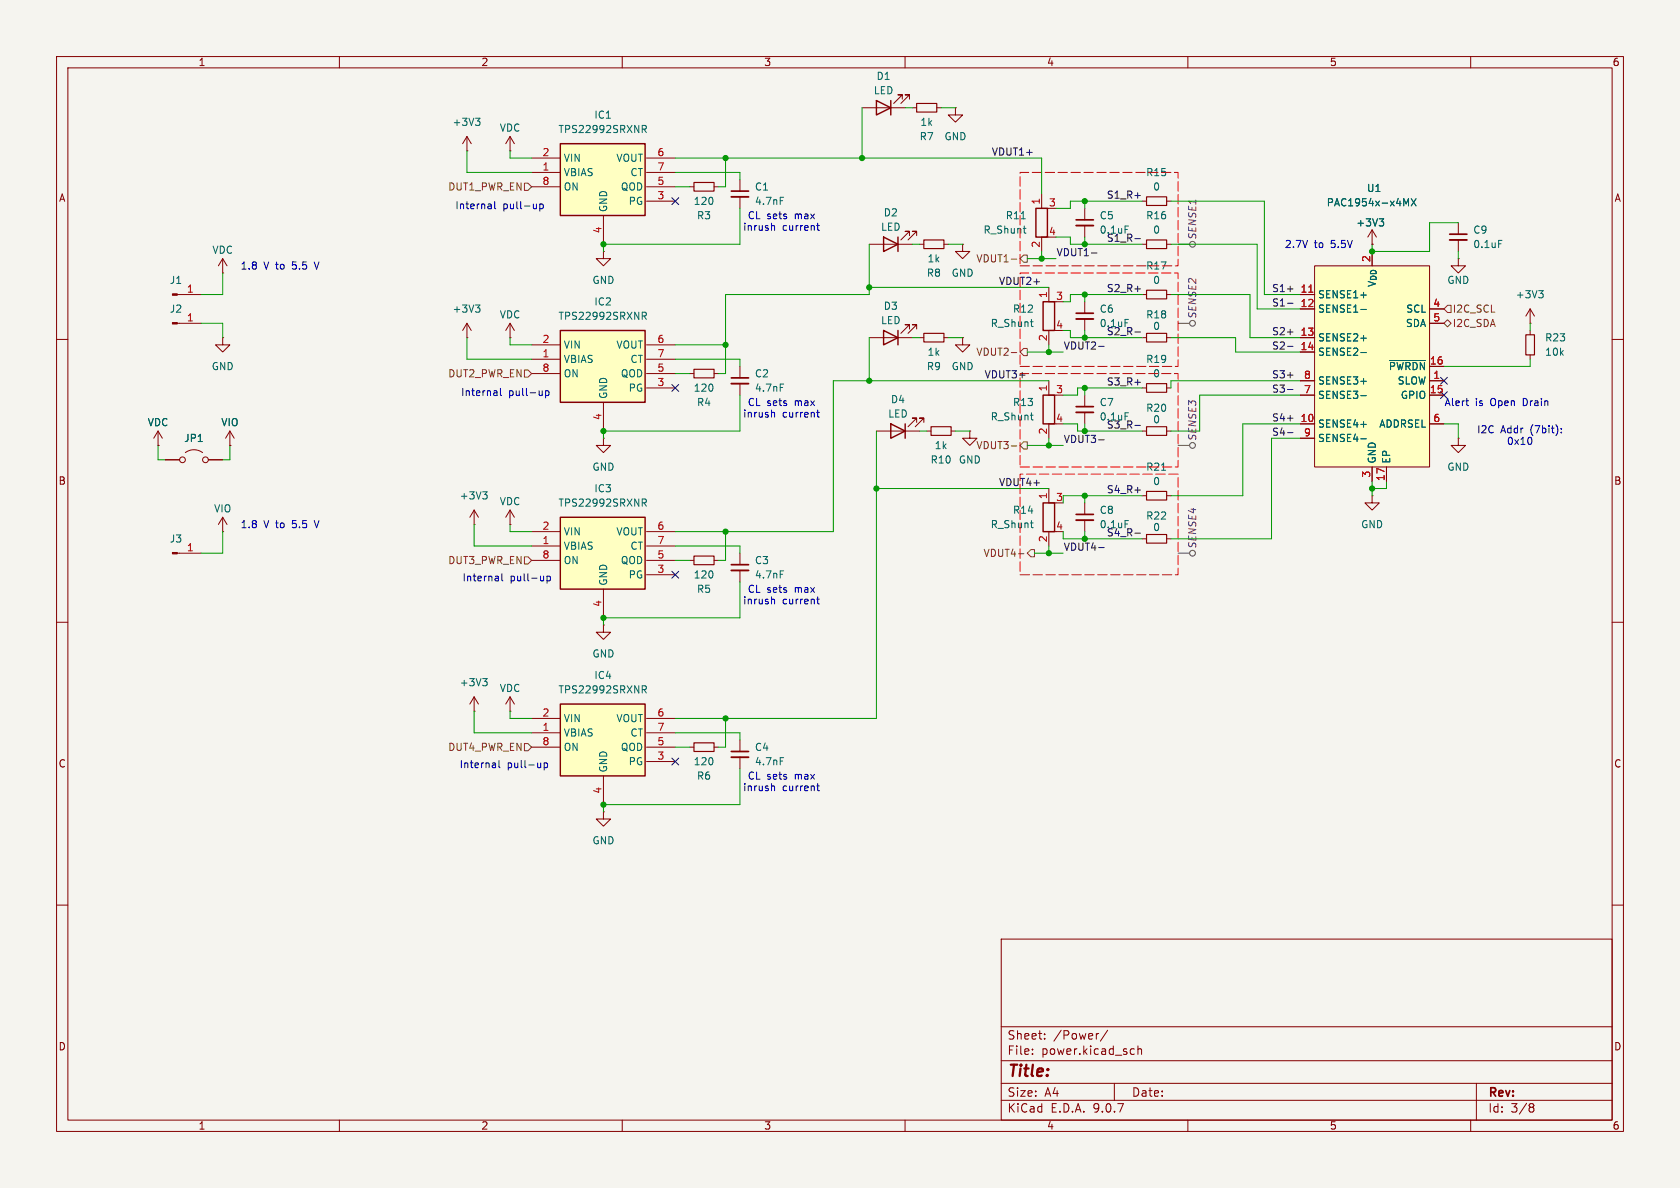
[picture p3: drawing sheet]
<svg xmlns="http://www.w3.org/2000/svg" width="297mm" height="210mm" viewBox="0 0 297 210" stroke-linecap="round" stroke-linejoin="round" font-family="sans-serif">
<path d="M0 0h297v210h-297z" fill="#f5f4ef" stroke="#f5f4ef" stroke-width=".18"/>
<g fill="none" stroke="#840000" stroke-width=".18">
<path d="M10 10h277v190h-277zM12 12h273v186h-273zM60 10v2M110 10v2M152.4 19.1h7.6M159.5 17.5v-.7h-.8h.8l-1.5 1.5M160 10v2M160.8 17.5v-.7h-.8h.8l-1.5 1.5M161.3 19.1h.8M165.6 19.1h.8M168.9 19.1v1.2h1.3l-1.3 1.3-1.3-1.3h1.3M168.9 19.1h.1"/>
<path d="M210 10v2M260 10v2M121.9 33h.8M126.2 33h.8M130.8 31.8v2M130.8 34.8v2M184.1 34.3v2.5h1.3M191.8 36.8v2.1M191.8 39.9v2M201.9 35.6h.8M206.2 35.6h.8M82.5 59.7h.1"/>
<path d="M82.5 57.2l-.7 1.2M82.5 57.2l.8 1.2M82.5 57.2v2.5M153.7 43.2h7.6M153.7 59.7h7.6M160.8 41.7v-.8h-.8h.8l-1.5 1.5M160.8 58.2v-.8h-.8h.8l-1.5 1.5M162.1 41.7v-.8h-.8h.8l-1.6 1.5M162.1 58.2v-.8h-.8h.8l-1.6 1.5M162.6 43.2h.7M162.6 59.7h.7M166.9 43.2h.7"/>
<path d="M166.9 59.7h.7M170.2 43.2v1.3h1.2l-1.2 1.2-1.3-1.2h1.3M170.2 43.2h.1M170.2 59.7v1.3h1.2l-1.2 1.2-1.3-1.2h1.3M170.2 59.7h.1M185.4 41.9h-1.3v2.6M191.8 53.3v2.1M191.8 56.4v2M201.9 43.2h.8M201.9 59.7h.8M201.9 52.1h.8M206.2 43.2h.8"/>
<path d="M206.2 59.7h.8M206.2 52.1h.8M10 60h2M40.6 78.7h.1M40.6 76.2l-.7 1.3M40.6 76.2l.8 1.3M40.6 76.2v2.5M121.9 66h.8M126.2 66h.8M130.8 64.8v2M130.8 67.8v2.1M154.9 76.2h7.7"/>
<path d="M162.1 74.7v-.8h-.8h.8l-1.6 1.5M163.3 74.7v-.8h-.7h.7l-1.5 1.5M163.8 76.2h.8M168.1 76.2h.8M171.4 76.2v1.3h1.3l-1.3 1.2-1.2-1.2h1.2M171.4 76.2h.1M201.9 76.2h.8M201.9 68.6h.8M206.2 76.2h.8M206.2 68.6h.8M285 60h2M185.4 86.4v2.5h1.3"/>
<path d="M186.7 94h-1.3v2.5M201.9 87.6h.8M201.9 95.3h.8M206.2 87.6h.8M206.2 95.3h.8M10 110h2M285 110h2M121.9 132.1h.8M126.2 132.1h.8M106.7 143.5v1.3h1.2l-1.2 1.3-1.3-1.3h1.3M106.7 143.5h.1M10 160h2"/>
<path d="M177 166h108v32h-108zM285 160h2M60 198v2M110 198v2M160 198v2M177 194.5h108M177 191.5h108M177 187.5h108M177 181.5h108M182.5 186.3v.1M182.5 185.5v.1M184.7 183.6v.1"/>
<path d="M184.7 182.8v.1M194.2 182.7l-.2 .1M195.8 182.1l-1.3 2M197 191.5v3M200.1 185.4l.4 .1M200.5 186.3l-.4 .1M201.2 185.5l.2-.1 .3 .1 .1 .9M201.2 184.9v1.5M210 198v2M260 198v2M261 191.5v6.5M270.6 195.1l.4 .1 .2 .2-.3 .3"/>
<path d="M270.6 195.7h.3M270.9 195.7l.2 .2 .1 .4-.2 .2-.4 .1"/>
</g>
<g fill="none" stroke="#840000" stroke-width=".2">
<path d="M162.1 18.3h3.5v1.5h-3.5zM122.7 32.3h3.5v1.5h-3.5zM202.7 34.8h3.5v1.5h-3.5zM163.3 42.4h3.6v1.5h-3.6zM163.3 58.9h3.6v1.6h-3.6zM202.7 58.9h3.5v1.6h-3.5zM202.7 42.4h3.5v1.5h-3.5zM202.7 51.3h3.5v1.5h-3.5zM122.7 65.3h3.5v1.5h-3.5zM164.6 75.4h3.5v1.6h-3.5zM202.7 75.4h3.5v1.6h-3.5zM202.7 67.8h3.5v1.5h-3.5z"/>
<path d="M202.7 86.9h3.5v1.5h-3.5zM202.7 94.5h3.5v1.5h-3.5zM122.7 131.3h3.5v1.5h-3.5z"/>
</g>
<path d="M129.3 33.8h3M190.2 38.9h3.1M190.2 55.4h3.1M129.3 66.8h3" fill="none" stroke="#840000" stroke-width=".3"/>
<path d="M129.3 34.8h3M190.2 39.9h3.1M190.2 56.4h3.1M129.3 67.8h3" fill="none" stroke="#840000" stroke-width=".33"/>
<path d="M137.9 34.9h.6M180.5 38.7h.8M198.9 40h.6M84.1 53.9h.7l-.4 .5M84.6 54.4l.2 .2v.3l-.2 .3M180.9 40.4h.5M181.1 41.2h.3M198.9 56.5h.6M137.9 67.9h.6M182.2 92.4h.4M182.4 93.2l.2 .1M205.3 83.1h.8" fill="none" stroke="#006464" stroke-width=".18"/>
<path d="M154.9 17.8l2.6 1.3-2.6 1.2zM157.5 17.8v2.5M183.1 36.8h2.1v5.1h-2.1zM156.2 41.9l2.5 1.3-2.5 1.3zM156.2 58.4l2.5 1.3-2.5 1.3zM158.7 41.9v2.6M158.7 58.4v2.6M157.5 74.9l2.5 1.3-2.5 1.3zM160 74.9v2.6M184.4 88.9h2v5.1h-2z" fill="none" stroke="#840000" stroke-width=".25"/>
<path d="M99.1 124.5h14.9v12.7h-14.9z" fill="#ffffc2"/>
<path d="M99.1 124.5h14.9v12.7h-14.9z" fill="none" stroke="#840000" stroke-width=".25"/>
<g fill="none" stroke="#840000" stroke-width=".18">
<path d="M106.7 110.5v1.3h1.2l-1.2 1.2-1.3-1.2h1.3M106.7 110.5h.1M83.8 125.7h.1M83.8 123.2l-.7 1.3M83.8 123.2l.8 1.3M83.8 123.2v2.5M90.2 125.7h.1M90.2 123.2l-.8 1.3M90.2 123.2l.7 1.3M90.2 123.2v2.5M94 127h5.1M94 129.5h5.1"/>
<path d="M94 132.1h5.1M106.7 137.2v5M114.3 127h5.1M114.3 129.5h5.1M114.3 132.1h5.1M114.3 134.6h5.1"/>
</g>
<path d="M85.3 120h.8l-.4 .4M85.9 120.4l.2 .3v.3l-.2 .2M113.5 121.2h.5l.3 .3-.2 .3-.6 .1M113.8 121.9l.5 .6" fill="none" stroke="#006464" stroke-width=".18"/>
<path d="M99.1 91.4h14.9v12.7h-14.9z" fill="#ffffc2"/>
<path d="M184.4 53.3h2v5.1h-2zM99.1 91.4h14.9v12.7h-14.9z" fill="none" stroke="#840000" stroke-width=".25"/>
<g fill="none" stroke="#840000" stroke-width=".18">
<path d="M82.5 26.7h.1M82.5 24.1l-.7 1.3M82.5 24.1l.8 1.3M82.5 24.1v2.6M90.2 26.7h.1M90.2 24.1v2.6M90.2 24.1l-.8 1.3M90.2 24.1l.7 1.3M31.3 57.2h4.3M31.3 52.1h4.3M39.4 48.3h.1M39.4 59.7v1.3h1.2l-1.2 1.2-1.3-1.2h1.3"/>
<path d="M39.4 59.7h.1M39.4 45.7v2.6M39.4 45.7l-.8 1.3M39.4 45.7l.7 1.3M185.4 50.8v2.5h1.3M186.7 58.4h-1.3v2.6M27.9 78.7h.1M27.9 76.2l-.7 1.3M27.9 76.2l.8 1.3M27.9 76.2v2.5M106.7 77.5v1.2h1.2l-1.2 1.3-1.3-1.3h1.3M106.7 77.5h.1"/>
<path d="M29.2 81.3h2.5M31.3 97.8h4.3M32.8 80a2.54 2.54 0 0 1 3 0M36.8 81.3h2.6M39.4 94h.1M39.4 91.4l-.8 1.3M39.4 91.4l.7 1.3M39.4 91.4v2.6M83.8 92.7h.1M83.8 90.2l-.7 1.2M83.8 90.2l.8 1.2M83.8 90.2v2.5"/>
<path d="M90.2 92.7h.1M90.2 90.2l-.8 1.2M90.2 90.2l.7 1.2M90.2 90.2v2.5M94 94h5.1M94 96.5h5.1M94 99.1h5.1M114.3 94h5.1M114.3 96.5h5.1M114.3 99.1h5.1M121.9 99.1h.8M126.2 99.1h.8"/>
<path d="M130.8 97.8v2M106.7 104.1v5.1M114.3 101.6h5.1M130.8 100.8v2.1M130.8 130.8v2M130.8 133.9v2"/>
<circle cx="32.3" cy="81.3" r=".51"/>
<circle cx="36.3" cy="81.3" r=".51"/>
</g>
<path d="M84.1 20.9h.7l-.4 .5M84.6 21.4l.2 .2v.3l-.2 .3M182.2 56.9h.4M182.4 57.7h.2M85.3 86.9h.8l-.4 .5M85.9 87.4l.2 .3v.3l-.2 .2M113.5 88.2h.5l.3 .3-.2 .3-.6 .1M113.8 88.9l.5 .6M137.9 100.9h.6M137.9 133.9h.6" fill="none" stroke="#006464" stroke-width=".18"/>
<g fill="#840000" stroke="#840000" stroke-width=".18">
<path d="M30.5 97.7h.8v.2h-.8z"/>
<path d="M30.5 57h.8v.3h-.8z"/>
<path d="M30.5 51.9h.8v.3h-.8z"/>
</g>
<path d="M129.3 99.8h3M129.3 132.8h3" fill="none" stroke="#840000" stroke-width=".3"/>
<path d="M129.3 100.8h3M129.3 133.9h3" fill="none" stroke="#840000" stroke-width=".33"/>
<path d="M122.7 98.3h3.5v1.5h-3.5z" fill="none" stroke="#840000" stroke-width=".2"/>
<path d="M99.1 25.4h14.9v12.7h-14.9z" fill="#ffffc2"/>
<path d="M99.1 25.4h14.9v12.7h-14.9z" fill="none" stroke="#840000" stroke-width=".25"/>
<path d="M94 27.9h5.1M94 30.5h5.1M94 33h5.1M106.7 38.1v5.1M114.3 27.9h5.1M114.3 30.5h5.1M114.3 33h5.1M114.3 35.6h5.1M106.7 44.5v1.2h1.2l-1.2 1.3-1.3-1.3h1.3M106.7 44.5h.1" fill="none" stroke="#840000" stroke-width=".18"/>
<path d="M113.5 22.2h.5l.3 .2-.2 .4h-.6M113.8 22.8l.5 .6" fill="none" stroke="#006464" stroke-width=".18"/>
<path d="M99.1 58.4h14.9v12.7h-14.9z" fill="#ffffc2"/>
<path d="M99.1 58.4h14.9v12.7h-14.9z" fill="none" stroke="#840000" stroke-width=".25"/>
<g fill="none" stroke="#840000" stroke-width=".18">
<path d="M90.2 59.7h.1M90.2 57.2l-.8 1.2M90.2 57.2l.7 1.2M90.2 57.2v2.5M242.6 43.2h.1M242.6 40.6l-.8 1.3M242.6 40.6l.7 1.3M242.6 40.6v2.6M257.8 45.7v1.3h1.3l-1.3 1.3-1.3-1.3h1.3M257.8 45.7h.1M270.5 58.4v.8M94 61h5.1"/>
<path d="M94 63.5h5.1M94 66h5.1M106.7 71.1v5.1M114.3 61h5.1M114.3 63.5h5.1M114.3 66h5.1M114.3 68.6h5.1M191.8 69.9v2M191.8 72.9v2M257.8 77.5v1.2h1.3l-1.3 1.3-1.3-1.3h1.3M257.8 77.5h.1M270.5 62.7v.8"/>
<path d="M191.8 88.9v2M191.8 91.9v2.1M242.6 87.6v1.3h1.2l-1.2 1.3-1.3-1.3h1.3M242.6 87.6h.1"/>
</g>
<path d="M243.8 38.7h.8l-.4 .5M244.4 39.2l.2 .2v.3l-.2 .2M113.5 55.2h.5l.3 .2-.2 .4-.6 .1M113.8 55.9l.5 .6M198.9 73h.6M198.9 92h.6" fill="none" stroke="#006464" stroke-width=".18"/>
<path d="M269.7 59.2h1.6v3.5h-1.6z" fill="none" stroke="#840000" stroke-width=".2"/>
<path d="M190.2 71.9h3.1M190.2 90.9h3.1" fill="none" stroke="#840000" stroke-width=".3"/>
<path d="M190.2 72.9h3.1M190.2 91.9h3.1" fill="none" stroke="#840000" stroke-width=".33"/>
<path d="M232.4 47h20.3v35.6h-20.3z" fill="#ffffc2"/>
<g fill="none" stroke="#840000" stroke-width=".18">
<path d="M257.8 39.4v2M229.9 52.1h2.5M229.9 54.6h2.5M229.9 59.7h2.5M232.4 47h20.3v35.6h-20.3zM242.6 43.2h.1M252.7 54.6h2.6M252.7 57.2h2.6M257.8 42.4v2.1M270.5 57.2h.1M270.5 54.6l-.8 1.3M270.5 54.6l.8 1.3"/>
<path d="M270.5 54.6v2.6M27.9 78.7h.1M40.6 78.7h.1M185.4 67.3v2.6h1.3M186.7 74.9h-1.3v2.6M229.9 62.2h2.5M229.9 67.3h2.5M229.9 69.9h2.5M229.9 74.9h2.5M229.9 77.5h2.5M252.7 67.3h2.6M252.7 69.9h2.6"/>
<path d="M252.7 74.9h2.6M252.7 64.8h2.6M29.2 81.3h2.5M36.8 81.3h2.6M242.6 82.6v2.5M245.1 82.6v2.5"/>
</g>
<g fill="none" stroke="#006464" stroke-width=".18">
<path d="M243.8 38.7h.8l-.4 .5M244.4 39.2l.2 .2v.3l-.2 .2M248.6 36l.4-.9v1.3M249.5 35.1l.8 1.3M250.3 35.1l-.8 1.3M240.6 52.2h.9M240.6 54.7h.9M240.6 59.8h.9M264.9 42.5h.6M272 51.4h.8l-.4 .5M272.6 51.9l.2 .2v.3l-.2 .2M182.2 73.4h.4"/>
<path d="M182.4 74.2h.2M240.6 62.3h.9M240.6 67.4h.9M240.6 69.9h.9M240.6 75h.9M240.6 77.6h.9M245.7 63.7h6.3"/>
</g>
<path d="M231.4 51.7h.7" fill="none" stroke="#a90000" stroke-width=".18"/>
<path d="M184.4 69.9h2v5h-2z" fill="none" stroke="#840000" stroke-width=".25"/>
<path d="M256.3 41.4h3" fill="none" stroke="#840000" stroke-width=".3"/>
<path d="M256.3 42.4h3" fill="none" stroke="#840000" stroke-width=".33"/>
<g fill="none" stroke="#484848" stroke-width=".18">
<path d="M208.3 57.2h2M208.3 43.2h2M208.3 78.7h2M208.3 97.8h2"/>
<circle cx="210.8" cy="57.2" r=".51"/>
<circle cx="210.8" cy="43.2" r=".51"/>
<circle cx="210.8" cy="78.7" r=".51"/>
<circle cx="210.8" cy="97.8" r=".51"/>
</g>
<path d="M180.3 47h28v-16.5h-28v16.5M180.3 64.8h28v-16.5h-28v16.5M180.3 82.6h28v-16.6h-28v16.6M180.3 101.6h28v-17.8h-28v17.8" fill="none" stroke="#f00" stroke-width=".18" stroke-dasharray="1.7 .6"/>
<g fill="none" stroke="#725600" stroke-width=".18">
<path d="M92.7 32.4h.6l.7 .6-.7 .7h-.6zM178.8 45.8h.9M181 45.1h.6v1.3h-.6l-.7-.7zM255.3 57.2l.6-.7 .6 .7-.6 .6zM255.9 54h.6v1.2h-.6l-.6-.6zM92.7 65.4h.6l.7 .6-.7 .7h-.6zM178.8 78.8h.9M178.8 62.3h.9M181 78.1h.6v1.3h-.6l-.7-.7zM181 61.6h.6v1.3h-.6l-.7-.7zM92.7 98.4h.6l.7 .7-.7 .6h-.6zM180 97.9h1"/>
<path d="M182.2 97.2h.7v1.2h-.7l-.6-.6zM92.7 131.4h.6l.7 .7-.7 .6h-.6z"/>
</g>
<g fill="none" stroke="#0f0f0f" stroke-width=".18">
<path d="M200.6 34.6h1M193 44.7h.9M200.6 51.1h1M200.6 42.2h1M200.6 58.7h1M227.6 51.1h1M227.6 58.7h1M227.6 53.6h1M194.2 61.2h1M194.2 77.7h1M200.6 67.6h1M200.6 75.2h1"/>
<path d="M227.6 66.3h1M227.6 68.9h1M227.6 76.5h1M227.6 61.2h1M227.6 73.9h1M194.2 96.8h1M200.6 94.3h1M200.6 86.6h1"/>
</g>
<g fill="none" stroke="#009600" stroke-width=".18">
<path d="M152.4 19.1v8.8M160 19.1h1.3M166.4 19.1h2.5M82.5 26.7v3.8h11.5M90.2 26.7v1.2h3.8M119.4 27.9h64.7v6.4M119.4 30.5h11.4v1.3M119.4 33h2.5M128.3 27.9v5.1h-1.3M130.8 36.8v6.4h-24.1v1.3M191.8 35.6v1.2M201.9 35.6h-12.7v1.2h-2.5"/>
<path d="M207 35.6h16.5v16.5h6.4M257.8 39.4h-5.1v5.1h-10.1v-1.3M35.6 57.2h3.8v2.5M39.4 48.3v3.8h-3.8M82.5 59.7v3.8h11.5M90.2 59.7v1.3h3.8M153.7 43.2v8.9h-25.4v13.9h-1.3M153.7 59.7v7.6M153.7 50.8h31.7M161.3 43.2h1.3M161.3 59.7h1.3M167.6 43.2h2.6"/>
<path d="M167.6 59.7h2.6M181.6 45.7h5.1M184.1 44.5v1.2M186.7 41.9h2.5v1.3h12.7M188 58.4h1.2v1.3h12.7M191.8 41.9v1.3M191.8 52.1v1.2M191.8 58.4v1.3M201.9 52.1h-12.7v1.2h-1.2M207 43.2h15.2v11.4h7.7M207 52.1h14v7.6h8.9M207 59.7h11.4v2.5h11.5"/>
<path d="M257.8 44.5v1.2M270.5 57.2v1.2M27.9 78.7v2.6h1.3M40.6 78.7v2.6h-1.2M119.4 63.5h11.4v1.3M119.4 61h8.9M119.4 66h2.5M130.8 69.9v6.3h-24.1v1.3M154.9 76.2v50.8h-35.5M162.6 76.2h1.2M168.9 76.2h2.5M181.6 78.7h6.4"/>
<path d="M181.6 62.2h6.4M185.4 67.3h-38.1v26.7h-27.9M185.4 61v1.2M185.4 77.5v1.2M188 74.9h2.5v1.3h11.4M191.8 68.6v1.3M191.8 74.9v1.3M201.9 68.6h-11.4v1.3h-2.5M229.9 67.3h-22.9v1.3M229.9 69.9h-17.8v6.3h-5.1M229.9 74.9h-10.2v12.7h-12.7M229.9 77.5h-5.1v17.8h-17.8"/>
<path d="M255.3 74.9h2.5v2.6M270.5 63.5v1.3h-15.2M39.4 94v3.8h-3.8M83.8 92.7v3.8h10.2M90.2 92.7v1.3h3.8M119.4 96.5h11.4v1.3M119.4 99.1h2.5M128.3 94v5.1h-1.3M154.9 86.4h30.5M182.9 97.8h5.1M185.4 96.5v1.3M188 94v1.3h13.9"/>
<path d="M188 87.6h13.9M191.8 87.6v1.3M191.8 94v1.3M242.6 85.1v2.5M245.1 85.1v1.3h-2.5M130.8 102.9v6.3h-24.1v1.3M83.8 125.7v3.8h10.2M90.2 125.7v1.3h3.8M119.4 129.5h11.4v1.3M119.4 132.1h2.5M128.3 127v5.1h-1.3M130.8 135.9v6.3h-24.1v1.3"/>
</g>
<path d="M118.8 35l1.2 1.2M120 35l-1.2 1.2M118.8 68l1.2 1.2M120 68l-1.2 1.2M254.7 66.7l1.2 1.2M254.7 69.2l1.2 1.3M255.9 66.7l-1.2 1.2M255.9 69.2l-1.2 1.3M118.8 101l1.2 1.2M120 101l-1.2 1.2M118.8 134l1.2 1.2M120 134l-1.2 1.2" fill="none" stroke="#000084" stroke-width=".18"/>
<g fill="none" stroke="#0000c2" stroke-width=".18">
<path d="M86.8 36.1l.1 .8M86.9 36.8l-.2 .1M86.9 36.4h-.2M87.5 35.6v1.1l.1 .2M94.8 36.1v.8M94.8 36.8l-.1 .1M95.4 36.1v1.2M95.4 36.1h.4l.2 .2-.1 .5h-.5M136.6 39.9l.3 .2v.6M144.4 39.9h.5M144.6 39.5v1l.3 .2M55.5 46.3l.5 1.3"/>
<path d="M87.8 69.1l.1 .8M87.9 69.9h-.2M87.9 69.4h-.2M88.5 68.7v1l.2 .2M95.8 69.1v.8M95.8 69.8l-.1 .1M96.5 69.1v1.2M96.5 69.1h.3l.3 .2-.2 .6h-.4M136.6 72.9l.3 .2v.6M144.4 72.9h.5M144.6 72.5v1.1l.3 .1M259.1 70.9h.5"/>
<path d="M259.5 71.7h.1M270.8 77.8l-.2 .7M276 76.4v.1M276 75.7v.2M55.5 92l.5 1.3M88.1 101.9v.8M88.1 102.6l-.1 .1M88.1 102.1l-.1 .1M88.7 101.4v1.1l.2 .2M96.1 101.8v.9M96.1 102.6l-.2 .1M96.7 101.8v1.3"/>
<path d="M96.7 101.9l.4-.1 .2 .3-.1 .5h-.5M136.6 105.9l.3 .2v.7M144.4 105.9h.5M144.6 105.5v1.1l.3 .2M87.6 134.9v.8M87.6 135.7h-.1M87.6 135.2h-.1M88.2 134.4v1.1l.2 .2M95.6 134.9v.8M95.6 135.6l-.2 .1M96.2 134.9v1.2M96.2 134.9h.4l.2 .2-.1 .6h-.5"/>
<path d="M136.6 138.9l.3 .2v.7M144.4 138.9h.5M144.6 138.5v1.1l.3 .2"/>
</g>
<g fill="#009600" stroke="#009600" stroke-width=".18">
<circle cx="242.6" cy="44.5" r=".46"/>
<circle cx="242.6" cy="86.4" r=".46"/>
<circle cx="185.4" cy="62.2" r=".46"/>
<circle cx="191.8" cy="87.6" r=".46"/>
<circle cx="191.8" cy="95.3" r=".46"/>
<circle cx="185.4" cy="97.8" r=".46"/>
<circle cx="191.8" cy="35.6" r=".46"/>
<circle cx="191.8" cy="43.2" r=".46"/>
<circle cx="185.4" cy="78.7" r=".46"/>
<circle cx="191.8" cy="76.2" r=".46"/>
<circle cx="191.8" cy="59.7" r=".46"/>
<circle cx="191.8" cy="68.6" r=".46"/>
<circle cx="184.1" cy="45.7" r=".46"/>
<circle cx="191.8" cy="52.1" r=".46"/>
<circle cx="152.4" cy="27.9" r=".46"/>
<circle cx="153.7" cy="50.8" r=".46"/>
<circle cx="128.3" cy="27.9" r=".46"/>
<circle cx="128.3" cy="94" r=".46"/>
<circle cx="128.3" cy="61" r=".46"/>
<circle cx="153.7" cy="67.3" r=".46"/>
<circle cx="106.7" cy="76.2" r=".46"/>
<circle cx="106.7" cy="43.2" r=".46"/>
<circle cx="106.7" cy="142.2" r=".46"/>
<circle cx="154.9" cy="86.4" r=".46"/>
<circle cx="128.3" cy="127" r=".46"/>
<circle cx="106.7" cy="109.2" r=".46"/>
</g>
<text font-size="2.8" fill="#840000" x="178" y="190.9">Title:</text>
<g font-size="2.1" fill="#840000">
<text x="178" y="184">Sheet:</text>
<text x="186.2" y="184">/Power/</text>
<text x="178" y="186.7">File:</text>
<text x="184.1" y="186.7">power.kicad_sch</text>
<text x="178" y="196.9">KiCad</text>
<text x="178" y="194.1">Size:</text>
<text x="184.7" y="194.1">A4</text>
<text x="185.7" y="196.9">E.D.A.</text>
<text x="193.3" y="196.9">9.0.7</text>
<text x="200" y="194.1">Date:</text>
<text x="263" y="194.3">Rev:</text>
<text x="263" y="196.9">Id:</text>
<text x="267.1" y="196.9">3/8</text>
</g>
<g font-size="1.8" fill="#840000">
<text x="35" y="11.9">1</text>
<text x="85" y="11.9">2</text>
<text x="135" y="11.9">3</text>
<text x="185" y="11.9">4</text>
<text x="235" y="11.9">5</text>
<text x="285" y="11.9">6</text>
<text x="10.3" y="35.9">A</text>
<text x="285.3" y="35.9">A</text>
<text x="10.3" y="85.9">B</text>
<text x="285.3" y="85.9">B</text>
<text x="10.3" y="135.9">C</text>
<text x="285.3" y="135.9">C</text>
<text x="10.3" y="185.9">D</text>
<text x="285.3" y="185.9">D</text>
<text x="35" y="199.9">1</text>
<text x="85" y="199.9">2</text>
<text x="135" y="199.9">3</text>
<text x="185" y="199.9">4</text>
<text x="235" y="199.9">5</text>
<text x="285" y="199.9">6</text>
</g>
<g font-size="1.8" fill="#006464">
<text x="154.4" y="16.9">LED</text>
<text x="154.9" y="14.3">D1</text>
<text x="79.9" y="22.5">+3V3</text>
<text x="88.3" y="23.5">VDC</text>
<text x="98.6" y="23.7">TPS22992SRXNR</text>
<text x="105" y="21.2">IC1</text>
<text x="162.6" y="22.5">1k</text>
<text x="99.6" y="28.8">VIN</text>
<text x="108.9" y="28.8">VOUT</text>
<text x="162.5" y="25">R7</text>
<text x="166.9" y="25">GND</text>
<text x="99.6" y="31.3">VBIAS</text>
<text x="99.6" y="33.9">ON</text>
<text x="109.7" y="33.9">QOD</text>
<text x="111.4" y="31.3">CT</text>
<text x="133.4" y="33.9">C1</text>
<text x="202.5" y="31.3">R15</text>
<text x="203.8" y="33.9">0</text>
<text x="241.6" y="34.1">U1</text>
<text x="107.5" y="37.6" transform="rotate(-90 107.5 37.6)">GND</text>
<text x="111" y="36.4">PG</text>
<text x="122.5" y="36.4">120</text>
<text x="123.1" y="39">R3</text>
<text x="133.4" y="36.4">4.7nF</text>
<text x="155.7" y="41">LED</text>
<text x="156.1" y="38.5">D2</text>
<text x="173.8" y="41.5">R_Shunt</text>
<text x="177.7" y="39">R11</text>
<text x="194.3" y="39">C5</text>
<text x="202.5" y="39">R16</text>
<text x="203.8" y="41.5">0</text>
<text x="234.5" y="36.7">PAC1954x-x4MX</text>
<text x="239.7" y="40.2">+3V3</text>
<text x="260.4" y="41.5">C9</text>
<text x="37.5" y="45.1">VDC</text>
<text x="163.9" y="46.6">1k</text>
<text x="202.5" y="47.9">R17</text>
<text x="260.4" y="44">0.1uF</text>
<text x="29.9" y="50.4">J1</text>
<text x="104.6" y="50.4">GND</text>
<text x="163.8" y="49.1">R8</text>
<text x="168.1" y="49.1">GND</text>
<text x="203.8" y="50.4">0</text>
<text x="232.9" y="52.9">SENSE1+</text>
<text x="243.4" y="50.9" transform="rotate(-90 243.4 50.9)">V_{DD}</text>
<text x="255.8" y="50.4">GND</text>
<text x="267.9" y="52.9">+3V3</text>
<text x="29.9" y="55.5">J2</text>
<text x="79.9" y="55.5">+3V3</text>
<text x="88.3" y="56.5">VDC</text>
<text x="98.6" y="56.7">TPS22992SRXNR</text>
<text x="105" y="54.2">IC2</text>
<text x="155.7" y="57.5">LED</text>
<text x="156.1" y="55">D3</text>
<text x="175" y="58">R_Shunt</text>
<text x="179" y="55.5">R12</text>
<text x="194.3" y="55.5">C6</text>
<text x="202.5" y="56.5">R18</text>
<text x="203.8" y="58.5">0</text>
<text x="232.9" y="55.5">SENSE1-</text>
<text x="248.5" y="58">SDA</text>
<text x="248.5" y="55.5">SCL</text>
<text x="37.3" y="65.6">GND</text>
<text x="99.6" y="61.8">VIN</text>
<text x="99.6" y="64.4">VBIAS</text>
<text x="108.9" y="61.8">VOUT</text>
<text x="111.4" y="64.4">CT</text>
<text x="163.8" y="65.6">R9</text>
<text x="163.9" y="63.1">1k</text>
<text x="168.1" y="65.6">GND</text>
<text x="202.5" y="64.4">R19</text>
<text x="232.9" y="60.6">SENSE2+</text>
<text x="232.9" y="63.1">SENSE2-</text>
<text x="245.4" y="65.6">~{PWRDN}</text>
<text x="273.1" y="63.1">10k</text>
<text x="273.1" y="60.6">R23</text>
<text x="99.6" y="66.9">ON</text>
<text x="107.5" y="70.6" transform="rotate(-90 107.5 70.6)">GND</text>
<text x="109.7" y="66.9">QOD</text>
<text x="111" y="69.4">PG</text>
<text x="122.5" y="69.4">120</text>
<text x="123.1" y="72">R4</text>
<text x="133.4" y="66.9">C2</text>
<text x="133.4" y="69.4">4.7nF</text>
<text x="157.4" y="71.5">D4</text>
<text x="179" y="72">R13</text>
<text x="194.3" y="72">C7</text>
<text x="203.8" y="66.9">0</text>
<text x="232.9" y="68.2">SENSE3+</text>
<text x="232.9" y="70.7">SENSE3-</text>
<text x="247" y="68.2">SLOW</text>
<text x="247.5" y="70.7">GPIO</text>
<text x="26" y="75.5">VDC</text>
<text x="39" y="75.5">VIO</text>
<text x="156.9" y="74">LED</text>
<text x="175" y="74.5">R_Shunt</text>
<text x="202.5" y="73">R20</text>
<text x="203.8" y="75">0</text>
<text x="232.9" y="75.8">SENSE4+</text>
<text x="243.7" y="75.8">ADDRSEL</text>
<text x="32.5" y="78.3">JP1</text>
<text x="104.6" y="83.4">GND</text>
<text x="164.4" y="82.1">R10</text>
<text x="165.1" y="79.6">1k</text>
<text x="169.4" y="82.1">GND</text>
<text x="202.5" y="83.4">R21</text>
<text x="232.9" y="78.3">SENSE4-</text>
<text x="243.4" y="82" transform="rotate(-90 243.4 82)">GND</text>
<text x="246" y="82" transform="rotate(-90 246 82)">EP</text>
<text x="255.8" y="83.4">GND</text>
<text x="81.2" y="88.5">+3V3</text>
<text x="88.3" y="89.5">VDC</text>
<text x="98.6" y="89.8">TPS22992SRXNR</text>
<text x="105" y="87.2">IC3</text>
<text x="203.8" y="86">0</text>
<text x="37.8" y="90.8">VIO</text>
<text x="99.6" y="94.8">VIN</text>
<text x="108.9" y="94.8">VOUT</text>
<text x="175" y="93.6">R_Shunt</text>
<text x="179" y="91">R14</text>
<text x="194.3" y="91">C8</text>
<text x="202.5" y="92">R22</text>
<text x="203.8" y="94.1">0</text>
<text x="240.5" y="93.6">GND</text>
<text x="29.9" y="96.1">J3</text>
<text x="99.6" y="97.4">VBIAS</text>
<text x="99.6" y="99.9">ON</text>
<text x="109.7" y="99.9">QOD</text>
<text x="111.4" y="97.4">CT</text>
<text x="133.4" y="99.9">C3</text>
<text x="107.5" y="103.6" transform="rotate(-90 107.5 103.6)">GND</text>
<text x="111" y="102.5">PG</text>
<text x="122.5" y="102.5">120</text>
<text x="123.1" y="105">R5</text>
<text x="133.4" y="102.5">4.7nF</text>
<text x="104.6" y="116.4">GND</text>
<text x="81.2" y="121.5">+3V3</text>
<text x="88.3" y="122.5">VDC</text>
<text x="98.6" y="122.8">TPS22992SRXNR</text>
<text x="105" y="120.2">IC4</text>
<text x="99.6" y="127.9">VIN</text>
<text x="99.6" y="130.4">VBIAS</text>
<text x="108.9" y="127.9">VOUT</text>
<text x="111.4" y="130.4">CT</text>
<text x="99.6" y="132.9">ON</text>
<text x="107.5" y="136.7" transform="rotate(-90 107.5 136.7)">GND</text>
<text x="109.7" y="132.9">QOD</text>
<text x="111" y="135.5">PG</text>
<text x="122.5" y="135.5">120</text>
<text x="133.4" y="132.9">C4</text>
<text x="133.4" y="135.5">4.7nF</text>
<text x="123.1" y="138">R6</text>
<text x="104.6" y="149.5">GND</text>
</g>
<g font-size="1.8" fill="#a90000">
<text x="95.8" y="27.7">2</text>
<text x="116.1" y="27.7">6</text>
<text x="95.8" y="30.2">1</text>
<text x="95.8" y="32.8">8</text>
<text x="116.1" y="30.2">7</text>
<text x="116.1" y="32.8">5</text>
<text x="116.1" y="35.3">3</text>
<text x="106.4" y="41.3" transform="rotate(-90 106.4 41.3)">4</text>
<text x="183.9" y="36.3" transform="rotate(-90 183.9 36.3)">1</text>
<text x="185.3" y="36.6">3</text>
<text x="185.3" y="41.7">4</text>
<text x="183.9" y="43.9" transform="rotate(-90 183.9 43.9)">2</text>
<text x="242.3" y="46.4" transform="rotate(-90 242.3 46.4)">2</text>
<text x="32.9" y="51.8">1</text>
<text x="185.2" y="52.8" transform="rotate(-90 185.2 52.8)">1</text>
<text x="186.6" y="53.1">3</text>
<text x="229.8" y="51.8">11</text>
<text x="32.9" y="56.9">1</text>
<text x="186.6" y="58.2">4</text>
<text x="229.8" y="54.4">12</text>
<text x="229.8" y="59.4">13</text>
<text x="253.3" y="54.4">4</text>
<text x="253.3" y="56.9">5</text>
<text x="95.8" y="60.7">2</text>
<text x="95.8" y="63.2">1</text>
<text x="95.8" y="65.8">8</text>
<text x="116.1" y="60.7">6</text>
<text x="116.1" y="63.2">7</text>
<text x="116.1" y="65.8">5</text>
<text x="185.2" y="60.4" transform="rotate(-90 185.2 60.4)">2</text>
<text x="229.8" y="62">14</text>
<text x="252.7" y="64.5">16</text>
<text x="116.1" y="68.3">3</text>
<text x="185.2" y="69.3" transform="rotate(-90 185.2 69.3)">1</text>
<text x="186.6" y="69.6">3</text>
<text x="230.4" y="67.1">8</text>
<text x="230.4" y="69.6">7</text>
<text x="252.7" y="69.6">15</text>
<text x="253.3" y="67.1">1</text>
<text x="106.4" y="74.4" transform="rotate(-90 106.4 74.4)">4</text>
<text x="185.2" y="76.9" transform="rotate(-90 185.2 76.9)">2</text>
<text x="186.6" y="74.7">4</text>
<text x="229.8" y="74.7">10</text>
<text x="230.4" y="77.2">9</text>
<text x="253.3" y="74.7">6</text>
<text x="185.2" y="88.3" transform="rotate(-90 185.2 88.3)">1</text>
<text x="242.3" y="84.5" transform="rotate(-90 242.3 84.5)">3</text>
<text x="244.9" y="85.1" transform="rotate(-90 244.9 85.1)">17</text>
<text x="95.8" y="93.7">2</text>
<text x="116.1" y="93.7">6</text>
<text x="185.2" y="96" transform="rotate(-90 185.2 96)">2</text>
<text x="186.6" y="93.7">4</text>
<text x="32.9" y="97.5">1</text>
<text x="95.8" y="96.3">1</text>
<text x="95.8" y="98.8">8</text>
<text x="116.1" y="96.3">7</text>
<text x="116.1" y="98.8">5</text>
<text x="116.1" y="101.3">3</text>
<text x="106.4" y="107.4" transform="rotate(-90 106.4 107.4)">4</text>
<text x="95.8" y="126.7">2</text>
<text x="95.8" y="129.3">1</text>
<text x="95.8" y="131.8">8</text>
<text x="116.1" y="126.7">6</text>
<text x="116.1" y="129.3">7</text>
<text x="116.1" y="131.8">5</text>
<text x="116.1" y="134.4">3</text>
<text x="106.4" y="140.4" transform="rotate(-90 106.4 140.4)">4</text>
</g>
<g font-size="1.8" fill="#0f0f0f">
<text x="175.2" y="27.6">VDUT1+</text>
<text x="195.6" y="35.2">S1_R+</text>
<text x="194.3" y="41.5">0.1uF</text>
<text x="186.7" y="45.4">VDUT1-</text>
<text x="195.6" y="42.8">S1_R-</text>
<text x="176.5" y="50.5">VDUT2+</text>
<text x="195.6" y="51.7">S2_R+</text>
<text x="224.8" y="51.7">S1+</text>
<text x="194.3" y="58">0.1uF</text>
<text x="195.6" y="59.3">S2_R-</text>
<text x="224.8" y="59.3">S2+</text>
<text x="224.8" y="54.3">S1-</text>
<text x="188" y="61.9">VDUT2-</text>
<text x="224.8" y="61.9">S2-</text>
<text x="174" y="67">VDUT3+</text>
<text x="195.6" y="68.2">S3_R+</text>
<text x="224.8" y="67">S3+</text>
<text x="224.8" y="69.5">S3-</text>
<text x="194.3" y="74.5">0.1uF</text>
<text x="195.6" y="75.9">S3_R-</text>
<text x="224.8" y="77.1">S4-</text>
<text x="224.8" y="74.6">S4+</text>
<text x="188" y="78.4">VDUT3-</text>
<text x="176.5" y="86">VDUT4+</text>
<text x="195.6" y="87.3">S4_R+</text>
<text x="194.3" y="93.6">0.1uF</text>
<text x="195.6" y="94.9">S4_R-</text>
<text x="188" y="97.4">VDUT4-</text>
</g>
<g font-size="1.8" fill="#725600">
<text x="79.1" y="33.9">DUT1_PWR_EN</text>
<text x="172.5" y="46.6">VDUT1-</text>
<text x="256.7" y="55.5">I2C_SCL</text>
<text x="256.7" y="58">I2C_SDA</text>
<text x="172.5" y="63.1">VDUT2-</text>
<text x="79.1" y="66.9">DUT2_PWR_EN</text>
<text x="172.5" y="79.6">VDUT3-</text>
<text x="79.1" y="99.9">DUT3_PWR_EN</text>
<text x="173.8" y="98.7">VDUT4-</text>
<text x="79.1" y="132.9">DUT4_PWR_EN</text>
</g>
<g font-size="1.8" fill="#0000c2">
<text x="80.4" y="37.2">Internal</text>
<text x="88.9" y="37.2">pull-up</text>
<text x="131.3" y="41">inrush</text>
<text x="132.1" y="39">CL sets</text>
<text x="138.3" y="41">current</text>
<text x="140.6" y="39">max</text>
<text x="42.4" y="47.9">1.8</text>
<text x="46.6" y="47.9">V to</text>
<text x="51.9" y="47.9">5.5</text>
<text x="56.1" y="47.9">V</text>
<text x="227.1" y="44">2.7V</text>
<text x="232.3" y="44">to</text>
<text x="235.4" y="44">5.5V</text>
<text x="81.4" y="70.2">Internal</text>
<text x="89.9" y="70.2">pull-up</text>
<text x="132.1" y="72">CL sets</text>
<text x="140.6" y="72">max</text>
<text x="255.3" y="72">Alert</text>
<text x="260.8" y="72">is</text>
<text x="263.6" y="72">Open</text>
<text x="269.5" y="72">Drain</text>
<text x="131.3" y="74">inrush</text>
<text x="138.3" y="74">current</text>
<text x="261" y="76.8">I2C</text>
<text x="265.3" y="76.8">Addr</text>
<text x="270.6" y="76.8">(7bit):</text>
<text x="266.3" y="78.9">0x10</text>
<text x="42.4" y="93.6">1.8</text>
<text x="46.6" y="93.6">V to</text>
<text x="51.9" y="93.6">5.5</text>
<text x="56.1" y="93.6">V</text>
<text x="81.7" y="103">Internal</text>
<text x="90.2" y="103">pull-up</text>
<text x="131.3" y="107">inrush</text>
<text x="132.1" y="105">CL sets</text>
<text x="138.3" y="107">current</text>
<text x="140.6" y="105">max</text>
<text x="81.2" y="136">Internal</text>
<text x="89.6" y="136">pull-up</text>
<text x="131.3" y="140.1">inrush</text>
<text x="132.1" y="138">CL sets</text>
<text x="138.3" y="140.1">current</text>
<text x="140.6" y="138">max</text>
</g>
<g font-size="1.8" fill="#840084">
<text x="211.7" y="42.5" transform="rotate(-90 211.7 42.5)">SENSE1</text>
<text x="211.7" y="56.5" transform="rotate(-90 211.7 56.5)">SENSE2</text>
<text x="211.7" y="78" transform="rotate(-90 211.7 78)">SENSE3</text>
<text x="211.7" y="97.1" transform="rotate(-90 211.7 97.1)">SENSE4</text>
</g>
<text font-size="1.8" fill="#009600" x="186.6" y="88.6">3</text>
</svg>
